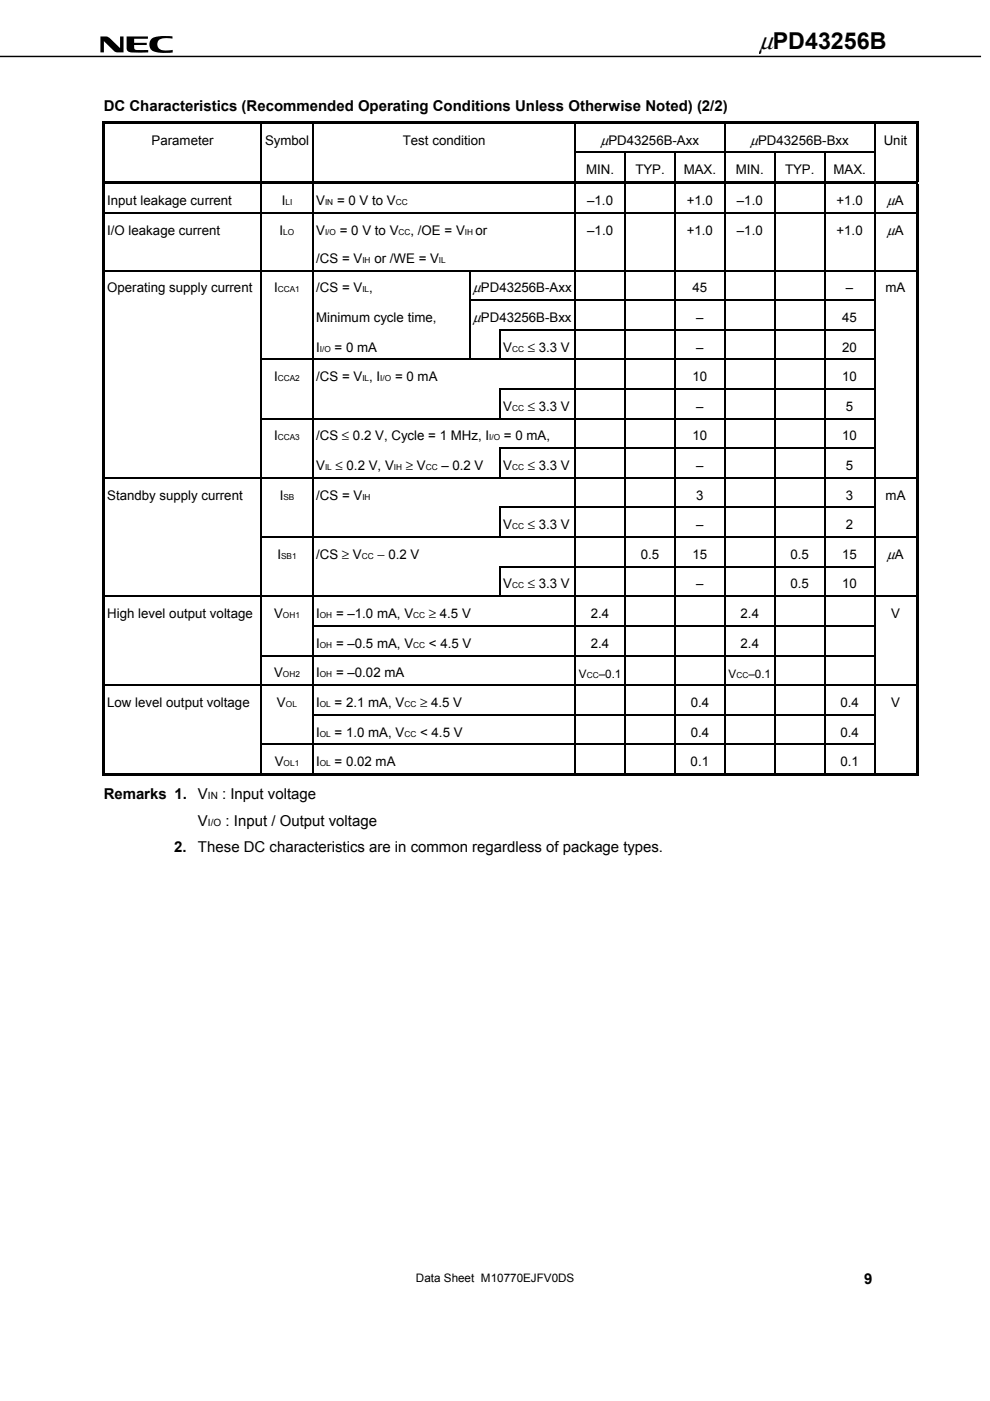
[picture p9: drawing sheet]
<svg xmlns="http://www.w3.org/2000/svg" width="210mm" height="297mm" viewBox="0 0 210 297" stroke-linecap="round" stroke-linejoin="round" font-family="sans-serif">
<path d="M0 12h208.1" fill="none" stroke="#000" stroke-width=".33"/>
<g fill="#000">
<path d="M21.3 7.7h1.2l.6 .2 2.4 2.3v-2.5h.7v3.4l-1.8-.1-2.4-2.3v2.4h-.7zM26.9 7.7h4.5v.5h-2.9v.9h2.6v.4h-2.6v.6a.64 .64 0 0 0 .8 .5h2.1v.5h-2.8a1.51 1.51 0 0 1-1.7-.6zM32.1 8.3a6.1 6.1 0 0 1 4.5-.6v.5l-1.2-.1a1.53 1.53 0 0 0-2 1.3 1.34 1.34 0 0 0 1.6 1.3l1.6-.1v.5a7.3 7.3 0 0 1-4.4-.5l-.4-.5-.1-.7zM21.7 25.7h.5v.5h-.5zM21.7 25.7h173.1v.5h-173.1zM21.7 26.2h.5v6h-.5zM21.7 32.2h.5v.3h-.5zM21.7 32.5h.5v6h-.5zM21.7 38.5h173.1v.5h-173.1zM55.2 32.2h.3v.3h-.3zM66.3 32.2h.3v.3h-.3zM121.9 32.2h.2v.3h-.2z"/>
<path d="M132.5 32.2h.2v.3h-.2zM143 32.2h.3v.3h-.3zM153.6 32.2h.3v.3h-.3zM164.2 32.2h.3v.3h-.3zM174.8 32.2h.2v.3h-.2zM185.4 32.2h.2v.3h-.2zM194.2 25.7h.6v.5h-.6zM194.2 26.2h.6v6h-.6zM194.2 32.2h.6v.3h-.6zM194.2 32.5h.6v6h-.6zM21.7 39h.5v6h-.5zM21.7 45h.5v.3h-.5z"/>
<path d="M21.7 45.3h.5v5.9h-.5zM21.7 51.2h.5v6.1h-.5zM21.7 57.3h.5v.2h-.5zM55.2 45h.3v.3h-.3zM55.2 57.3h.3v.2h-.3zM66.3 45h.3v.3h-.3zM66.3 57.3h.3v.2h-.3zM99.7 57.3h.2v.2h-.2zM121.9 45h.2v.3h-.2zM121.9 57.3h.2v.2h-.2zM132.5 45h.2v.3h-.2zM132.5 57.3h.2v.2h-.2z"/>
<path d="M143 45h.3v.3h-.3zM143 57.3h.3v.2h-.3zM153.6 45h.3v.3h-.3zM153.6 57.3h.3v.2h-.3zM164.2 45h.3v.3h-.3zM164.2 57.3h.3v.2h-.3zM174.8 45h.2v.3h-.2zM174.8 57.3h.2v.2h-.2zM185.4 45h.2v.3h-.2zM185.4 57.3h.2v.2h-.2zM194.2 39h.6v6h-.6zM194.2 45h.6v.3h-.6z"/>
<path d="M194.2 45.3h.6v5.9h-.6zM194.2 51.2h.6v6.1h-.6zM194.2 57.3h.6v.2h-.6zM21.7 57.5h.5v6h-.5zM21.7 63.5h.5v.3h-.5zM21.7 63.8h.5v6h-.5zM21.7 69.8h.5v.3h-.5zM21.7 70.1h.5v6h-.5zM21.7 76.1h.5v.2h-.5zM55.2 63.5h.3v.3h-.3zM55.2 69.8h.3v.3h-.3zM55.2 76.1h.3v.2h-.3z"/>
<path d="M66.3 63.5h.3v.3h-.3zM66.3 69.8h.3v.3h-.3zM66.3 76.1h.3v.2h-.3zM99.7 63.5h.2v.3h-.2zM99.7 69.8h.2v.3h-.2zM106 69.8h.3v.3h-.3zM121.9 63.5h.2v.3h-.2zM121.9 69.8h.2v.3h-.2zM121.9 76.1h.2v.2h-.2zM132.5 63.5h.2v.3h-.2zM132.5 69.8h.2v.3h-.2zM132.5 76.1h.2v.2h-.2z"/>
<path d="M143 63.5h.3v.3h-.3zM143 69.8h.3v.3h-.3zM143 76.1h.3v.2h-.3zM153.6 63.5h.3v.3h-.3zM153.6 69.8h.3v.3h-.3zM153.6 76.1h.3v.2h-.3zM164.2 63.5h.3v.3h-.3zM164.2 69.8h.3v.3h-.3zM164.2 76.1h.3v.2h-.3zM174.8 63.5h.2v.3h-.2zM174.8 69.8h.2v.3h-.2zM174.8 76.1h.2v.2h-.2z"/>
<path d="M185.4 63.5h.2v.3h-.2zM185.4 69.8h.2v.3h-.2zM185.4 76.1h.2v.2h-.2zM194.2 57.5h.6v6h-.6zM194.2 63.5h.6v.3h-.6zM194.2 63.8h.6v6h-.6zM194.2 69.8h.6v.3h-.6zM194.2 70.1h.6v6h-.6zM194.2 76.1h.6v.2h-.6zM21.7 76.3h.5v6h-.5zM21.7 82.3h.5v.3h-.5zM21.7 82.6h.5v6h-.5z"/>
<path d="M21.7 88.6h.5v.3h-.5zM21.7 88.9h.5v6h-.5zM21.7 94.9h.5v.3h-.5zM55.2 82.3h.3v.3h-.3zM55.2 88.6h.3v.3h-.3zM55.2 94.9h.3v.3h-.3zM66.3 82.3h.3v.3h-.3zM66.3 88.6h.3v.3h-.3zM66.3 94.9h.3v.3h-.3zM106 82.3h.3v.3h-.3zM106 94.9h.3v.3h-.3zM121.9 82.3h.2v.3h-.2z"/>
<path d="M121.9 88.6h.2v.3h-.2zM121.9 94.9h.2v.3h-.2zM132.5 82.3h.2v.3h-.2zM132.5 88.6h.2v.3h-.2zM132.5 94.9h.2v.3h-.2zM143 82.3h.3v.3h-.3zM143 88.6h.3v.3h-.3zM143 94.9h.3v.3h-.3zM153.6 82.3h.3v.3h-.3zM153.6 88.6h.3v.3h-.3zM153.6 94.9h.3v.3h-.3zM164.2 82.3h.3v.3h-.3z"/>
<path d="M164.2 88.6h.3v.3h-.3zM164.2 94.9h.3v.3h-.3zM174.8 82.3h.2v.3h-.2zM174.8 88.6h.2v.3h-.2zM174.8 94.9h.2v.3h-.2zM185.4 82.3h.2v.3h-.2zM185.4 88.6h.2v.3h-.2zM185.4 94.9h.2v.3h-.2zM194.2 76.3h.6v6h-.6zM194.2 82.3h.6v.3h-.6zM194.2 82.6h.6v6h-.6zM194.2 88.6h.6v.3h-.6z"/>
<path d="M194.2 88.9h.6v6h-.6zM194.2 94.9h.6v.3h-.6zM21.7 95.2h.5v6h-.5zM21.7 101.2h.5v.3h-.5zM21.7 101.5h.5v5.9h-.5zM21.7 107.4h.5v.3h-.5zM21.7 107.7h.5v6h-.5zM21.7 113.7h.5v.3h-.5zM21.7 114h.5v6h-.5zM55.2 101.2h.3v.3h-.3zM55.2 107.4h.3v.3h-.3zM55.2 113.7h.3v.3h-.3z"/>
<path d="M66.3 101.2h.3v.3h-.3zM66.3 107.4h.3v.3h-.3zM66.3 113.7h.3v.3h-.3zM106 107.4h.3v.3h-.3zM121.9 101.2h.2v.3h-.2zM121.9 107.4h.2v.3h-.2zM121.9 113.7h.2v.3h-.2zM132.5 101.2h.2v.3h-.2zM132.5 107.4h.2v.3h-.2zM132.5 113.7h.2v.3h-.2zM143 101.2h.3v.3h-.3zM143 107.4h.3v.3h-.3z"/>
<path d="M143 113.7h.3v.3h-.3zM153.6 101.2h.3v.3h-.3zM153.6 107.4h.3v.3h-.3zM153.6 113.7h.3v.3h-.3zM164.2 101.2h.3v.3h-.3zM164.2 107.4h.3v.3h-.3zM164.2 113.7h.3v.3h-.3zM174.8 101.2h.2v.3h-.2zM174.8 107.4h.2v.3h-.2zM174.8 113.7h.2v.3h-.2zM185.4 101.2h.2v.3h-.2zM185.4 107.4h.2v.3h-.2z"/>
<path d="M185.4 113.7h.2v.3h-.2zM194.2 95.2h.6v6h-.6zM194.2 101.2h.6v.3h-.6zM194.2 101.5h.6v5.9h-.6zM194.2 107.4h.6v.3h-.6zM194.2 107.7h.6v6h-.6zM194.2 113.7h.6v.3h-.6zM194.2 114h.6v6h-.6zM21.7 120h.5v.3h-.5zM21.7 120.3h.5v6h-.5zM21.7 126.3h.5v.3h-.5zM21.7 126.6h.5v6h-.5z"/>
<path d="M21.7 132.6h.5v.2h-.5zM21.7 132.8h.5v6.1h-.5zM21.7 138.9h.5v.2h-.5zM55.2 120h.3v.3h-.3zM55.2 126.3h.3v.3h-.3zM55.2 132.6h.3v.2h-.3zM55.2 138.9h.3v.2h-.3zM66.3 120h.3v.3h-.3zM66.3 126.3h.3v.3h-.3zM66.3 132.6h.3v.2h-.3zM66.3 138.9h.3v.2h-.3zM106 120h.3v.3h-.3z"/>
<path d="M121.9 120h.2v.3h-.2zM121.9 126.3h.2v.3h-.2zM121.9 132.6h.2v.2h-.2zM121.9 138.9h.2v.2h-.2zM132.5 120h.2v.3h-.2zM132.5 126.3h.2v.3h-.2zM132.5 132.6h.2v.2h-.2zM132.5 138.9h.2v.2h-.2zM143 120h.3v.3h-.3zM143 126.3h.3v.3h-.3zM143 132.6h.3v.2h-.3zM143 138.9h.3v.2h-.3z"/>
<path d="M153.6 120h.3v.3h-.3zM153.6 126.3h.3v.3h-.3zM153.6 132.6h.3v.2h-.3zM153.6 138.9h.3v.2h-.3zM164.2 120h.3v.3h-.3zM164.2 126.3h.3v.3h-.3zM164.2 132.6h.3v.2h-.3zM164.2 138.9h.3v.2h-.3zM174.8 120h.2v.3h-.2zM174.8 126.3h.2v.3h-.2zM174.8 132.6h.2v.2h-.2zM174.8 138.9h.2v.2h-.2z"/>
<path d="M185.4 120h.2v.3h-.2zM185.4 126.3h.2v.3h-.2zM185.4 132.6h.2v.2h-.2zM185.4 138.9h.2v.2h-.2zM194.2 120h.6v.3h-.6zM194.2 120.3h.6v6h-.6zM194.2 126.3h.6v.3h-.6zM194.2 126.6h.6v6h-.6zM194.2 132.6h.6v.2h-.6zM194.2 132.8h.6v6.1h-.6zM194.2 138.9h.6v.2h-.6zM21.7 139.1h.5v6h-.5z"/>
<path d="M21.7 145.1h.5v.3h-.5zM21.7 145.4h.5v6h-.5zM21.7 151.4h.5v.3h-.5zM21.7 151.7h.5v6h-.5zM21.7 157.7h.5v.3h-.5zM55.2 145.1h.3v.3h-.3zM55.2 151.4h.3v.3h-.3zM55.2 157.7h.3v.3h-.3zM66.3 145.1h.3v.3h-.3zM66.3 151.4h.3v.3h-.3zM66.3 157.7h.3v.3h-.3zM121.9 145.1h.2v.3h-.2z"/>
<path d="M121.9 151.4h.2v.3h-.2zM121.9 157.7h.2v.3h-.2zM132.5 145.1h.2v.3h-.2zM132.5 151.4h.2v.3h-.2zM132.5 157.7h.2v.3h-.2zM143 145.1h.3v.3h-.3zM143 151.4h.3v.3h-.3zM143 157.7h.3v.3h-.3zM153.6 145.1h.3v.3h-.3zM153.6 151.4h.3v.3h-.3zM153.6 157.7h.3v.3h-.3zM164.2 145.1h.3v.3h-.3z"/>
<path d="M164.2 151.4h.3v.3h-.3zM164.2 157.7h.3v.3h-.3zM174.8 145.1h.2v.3h-.2zM174.8 151.4h.2v.3h-.2zM174.8 157.7h.2v.3h-.2zM185.4 145.1h.2v.3h-.2zM185.4 151.4h.2v.3h-.2zM185.4 157.7h.2v.3h-.2zM194.2 139.1h.6v6h-.6zM194.2 145.1h.6v.3h-.6zM194.2 145.4h.6v6h-.6zM194.2 151.4h.6v.3h-.6z"/>
<path d="M194.2 151.7h.6v6h-.6zM194.2 157.7h.6v.3h-.6zM21.7 158h.5v6.5h-.5zM21.7 164h33.5v.5h-33.5zM55.2 164h11.1v.5h-11.1zM66.3 164h55.6v.5h-55.6zM121.9 164h10.6v.5h-10.6zM132.5 164h10.5v.5h-10.5zM143 164h10.6v.5h-10.6zM153.6 164h10.6v.5h-10.6zM164.2 164h10.6v.5h-10.6zM174.8 164h10.6v.5h-10.6z"/>
<path d="M185.4 164h8.8v.5h-8.8zM194.2 158h.6v6.5h-.6zM194.2 164h.6v.5h-.6z"/>
</g>
<g fill="none" stroke="#000" stroke-width=".25">
<path d="M55.3 26.2v6M55.3 32.5v6M55.3 39v6M66.4 26.2v6M66.4 32.5v6M66.4 39v6M122 26.2v6M122 32.5v6M122 39v6M122.1 32.3h10.4M132.6 32.5v6M132.6 39v6"/>
<path d="M132.7 32.3h10.3M143.2 32.5v6M143.2 39v6M143.3 32.3h10.3M153.8 26.2v6M153.8 32.5v6M153.8 39v6M153.9 32.3h10.3M164.3 32.5v6M164.3 39v6M164.5 32.3h10.3M174.9 32.5v6"/>
<path d="M174.9 39v6M175 32.3h10.4M185.5 26.2v6M185.5 32.5v6M185.5 39v6M22.2 45.1h33M22.2 57.4h33M55.3 45.3v12M55.3 57.5v6M55.5 45.1h10.8M55.5 57.4h10.8M66.4 45.3v12"/>
<path d="M66.4 57.5v6M66.6 45.1h55.3M66.6 57.4h33.1M99.8 57.5v6M99.9 57.4h22M122 45.3v12M122 57.5v6M122.1 45.1h10.4M122.1 57.4h10.4M132.6 45.3v12M132.6 57.5v6M132.7 45.1h10.3"/>
<path d="M132.7 57.4h10.3M143.2 45.3v12M143.2 57.5v6M143.3 45.1h10.3M143.3 57.4h10.3M153.8 45.3v12M153.8 57.5v6M153.9 45.1h10.3M153.9 57.4h10.3M164.3 45.3v12M164.3 57.5v6M164.5 45.1h10.3"/>
<path d="M164.5 57.4h10.3M174.9 45.3v12M174.9 57.5v6M175 45.1h10.4M175 57.4h10.4M185.5 45.3v12M185.5 57.5v6M185.6 45.1h8.6M185.6 57.4h8.6M55.3 63.8v6M55.3 70.1v6M55.3 76.3v6"/>
<path d="M55.5 76.2h10.8M66.4 63.8v6M66.4 70.1v6M66.4 76.3v6M66.6 76.2h55.3M99.8 63.8v6M99.8 70.1v6M99.9 63.6h22M106 69.9h15.9M106.1 70.1v6M122 63.8v6M122 70.1v6"/>
<path d="M122 76.3v6M122.1 63.6h10.4M122.1 69.9h10.4M122.1 76.2h10.4M132.6 63.8v6M132.6 70.1v6M132.6 76.3v6M132.7 63.6h10.3M132.7 69.9h10.3M132.7 76.2h10.3M143.2 63.8v6M143.2 70.1v6"/>
<path d="M143.2 76.3v6M143.3 63.6h10.3M143.3 69.9h10.3M143.3 76.2h10.3M153.8 63.8v6M153.8 70.1v6M153.8 76.3v6M153.9 63.6h10.3M153.9 69.9h10.3M153.9 76.2h10.3M164.3 63.8v6M164.3 70.1v6"/>
<path d="M164.3 76.3v6M164.5 63.6h10.3M164.5 69.9h10.3M164.5 76.2h10.3M174.9 63.8v6M174.9 70.1v6M174.9 76.3v6M175 63.6h10.4M175 69.9h10.4M175 76.2h10.4M185.5 63.8v6M185.5 70.1v6"/>
<path d="M185.5 76.3v6M55.3 82.6v6M55.3 88.9v6M55.3 95.2v6M55.5 88.8h10.8M66.4 82.6v6M66.4 88.9v6M66.4 95.2v6M66.6 88.8h55.3M106 82.5h15.9M106 95h15.9M106.1 82.6v6"/>
<path d="M106.1 95.2v6M122 82.6v6M122 88.9v6M122 95.2v6M122.1 82.5h10.4M122.1 88.8h10.4M122.1 95h10.4M132.6 82.6v6M132.6 88.9v6M132.6 95.2v6M132.7 82.5h10.3M132.7 88.8h10.3"/>
<path d="M132.7 95h10.3M143.2 82.6v6M143.2 88.9v6M143.2 95.2v6M143.3 82.5h10.3M143.3 88.8h10.3M143.3 95h10.3M153.8 82.6v6M153.8 88.9v6M153.8 95.2v6M153.9 82.5h10.3M153.9 88.8h10.3"/>
<path d="M153.9 95h10.3M164.3 82.6v6M164.3 88.9v6M164.3 95.2v6M164.5 82.5h10.3M164.5 88.8h10.3M164.5 95h10.3M174.9 82.6v6M174.9 88.9v6M174.9 95.2v6M175 82.5h10.4M175 88.8h10.4"/>
<path d="M175 95h10.4M185.5 82.6v6M185.5 88.9v6M185.5 95.2v6M22.2 101.3h33M55.3 101.5v5.9M55.3 107.7v6M55.3 114v6M55.5 101.3h10.8M55.5 113.8h10.8M66.4 101.5v5.9M66.4 107.7v6"/>
<path d="M66.4 114v6M66.6 101.3h55.3M66.6 113.8h55.3M106 107.6h15.9M106.1 107.7v6M122 101.5v5.9M122 107.7v6M122 114v6M122.1 101.3h10.4M122.1 107.6h10.4M122.1 113.8h10.4M132.6 101.5v5.9"/>
<path d="M132.6 107.7v6M132.6 114v6M132.7 101.3h10.3M132.7 107.6h10.3M132.7 113.8h10.3M143.2 101.5v5.9M143.2 107.7v6M143.2 114v6M143.3 101.3h10.3M143.3 107.6h10.3M143.3 113.8h10.3M153.8 101.5v5.9"/>
<path d="M153.8 107.7v6M153.8 114v6M153.9 101.3h10.3M153.9 107.6h10.3M153.9 113.8h10.3M164.3 101.5v5.9M164.3 107.7v6M164.3 114v6M164.5 101.3h10.3M164.5 107.6h10.3M164.5 113.8h10.3M174.9 101.5v5.9"/>
<path d="M174.9 107.7v6M174.9 114v6M175 101.3h10.4M175 107.6h10.4M175 113.8h10.4M185.5 101.5v5.9M185.5 107.7v6M185.5 114v6M185.6 101.3h8.6M185.6 113.8h8.6M22.2 126.4h33M55.3 120.3v6"/>
<path d="M55.3 126.6v6M55.3 132.8v6.1M55.3 139.1v6M55.5 126.4h10.8M55.5 139h10.8M66.4 120.3v6M66.4 126.6v6M66.4 132.8v6.1M66.4 139.1v6M66.6 126.4h55.3M66.6 132.7h55.3M66.6 139h55.3"/>
<path d="M106 120.1h15.9M106.1 120.3v6M122 120.3v6M122 126.6v6M122 132.8v6.1M122 139.1v6M122.1 120.1h10.4M122.1 126.4h10.4M122.1 132.7h10.4M122.1 139h10.4M132.6 120.3v6M132.6 126.6v6"/>
<path d="M132.6 132.8v6.1M132.6 139.1v6M132.7 120.1h10.3M132.7 126.4h10.3M132.7 132.7h10.3M132.7 139h10.3M143.2 120.3v6M143.2 126.6v6M143.2 132.8v6.1M143.2 139.1v6M143.3 120.1h10.3M143.3 126.4h10.3"/>
<path d="M143.3 132.7h10.3M143.3 139h10.3M153.8 120.3v6M153.8 126.6v6M153.8 132.8v6.1M153.8 139.1v6M153.9 120.1h10.3M153.9 126.4h10.3M153.9 132.7h10.3M153.9 139h10.3M164.3 120.3v6M164.3 126.6v6"/>
<path d="M164.3 132.8v6.1M164.3 139.1v6M164.5 120.1h10.3M164.5 126.4h10.3M164.5 132.7h10.3M164.5 139h10.3M174.9 120.3v6M174.9 126.6v6M174.9 132.8v6.1M174.9 139.1v6M175 120.1h10.4M175 126.4h10.4"/>
<path d="M175 132.7h10.4M175 139h10.4M185.5 120.3v6M185.5 126.6v6M185.5 132.8v6.1M185.5 139.1v6M185.6 126.4h8.6M22.2 145.3h33M55.3 145.4v6M55.3 151.7v6M55.3 158v6M55.5 145.3h10.8"/>
<path d="M55.5 157.8h10.8M66.4 145.4v6M66.4 151.7v6M66.4 158v6M66.6 145.3h55.3M66.6 151.6h55.3M66.6 157.8h55.3M122 145.4v6M122 151.7v6M122 158v6M122.1 145.3h10.4M122.1 151.6h10.4"/>
<path d="M122.1 157.8h10.4M132.6 145.4v6M132.6 151.7v6M132.6 158v6M132.7 145.3h10.3M132.7 151.6h10.3M132.7 157.8h10.3M143.2 145.4v6M143.2 151.7v6M143.2 158v6M143.3 145.3h10.3M143.3 151.6h10.3"/>
<path d="M143.3 157.8h10.3M153.8 145.4v6M153.8 151.7v6M153.8 158v6M153.9 145.3h10.3M153.9 151.6h10.3M153.9 157.8h10.3M164.3 145.4v6M164.3 151.7v6M164.3 158v6M164.5 145.3h10.3M164.5 151.6h10.3"/>
<path d="M164.5 157.8h10.3M174.9 145.4v6M174.9 151.7v6M174.9 158v6M175 145.3h10.4M175 151.6h10.4M175 157.8h10.4M185.5 145.4v6M185.5 151.7v6M185.5 158v6M185.6 145.3h8.6"/>
</g>
<text font-size="5.2" x="161.1" y="10.3">μPD43256B</text>
<g font-size="3.2">
<text x="22" y="23.5">DC Characteristics (Recommended Operating Conditions Unless Otherwise Noted) (2/2)</text>
<text x="22" y="169.4">Remarks 1.</text>
<text x="42" y="169.4">V</text>
<text x="47.1" y="169.4">: Input voltage</text>
<text x="42" y="175.1">V</text>
<text x="47.8" y="175.1">: Input / Output voltage</text>
<text x="36.9" y="180.7">2.</text>
<text x="42" y="180.7">These DC characteristics are in common regardless of package types.</text>
<text x="183.3" y="272.2">9</text>
</g>
<g font-size="3">
<text x="127.4" y="30.6">μPD43256B-Axx</text>
<text x="159.2" y="30.6">μPD43256B-Bxx</text>
<text x="188.2" y="43.5">μA</text>
<text x="188.2" y="49.7">μA</text>
<text x="100.4" y="62">μPD43256B-Axx</text>
<text x="100.4" y="68.3">μPD43256B-Bxx</text>
<text x="188.2" y="118.4">μA</text>
</g>
<g font-size="2.8">
<text x="32.2" y="30.6">Parameter</text>
<text x="56.2" y="30.6">Symbol</text>
<text x="85.4" y="30.6">Test condition</text>
<text x="187.4" y="30.6">Unit</text>
<text x="124.3" y="36.9">MIN.</text>
<text x="134.8" y="36.9">TYP.</text>
<text x="145" y="36.9">MAX.</text>
<text x="156.1" y="36.9">MIN.</text>
<text x="166.5" y="36.9">TYP.</text>
<text x="176.8" y="36.9">MAX.</text>
<text x="22.7" y="43.5">Input leakage current</text>
<text x="59.7" y="43.5">I</text>
<text x="67.1" y="43.5">V</text>
<text x="71.5" y="43.5">= 0 V to V</text>
<text x="124.5" y="43.5">–1.0</text>
<text x="145.7" y="43.5">+1.0</text>
<text x="156.3" y="43.5">–1.0</text>
<text x="177.4" y="43.5">+1.0</text>
<text x="22.7" y="49.7">I/O leakage current</text>
<text x="59.3" y="49.7">I</text>
<text x="67.1" y="49.7">V</text>
<text x="72.1" y="49.7">= 0 V to V</text>
<text x="87.1" y="49.7">, /OE = V</text>
<text x="100.8" y="49.7">or</text>
<text x="124.6" y="49.7">–1.0</text>
<text x="145.7" y="49.7">+1.0</text>
<text x="156.3" y="49.7">–1.0</text>
<text x="177.4" y="49.7">+1.0</text>
<text x="67.1" y="55.7">/CS = V</text>
<text x="79.4" y="55.7">or /WE = V</text>
<text x="22.7" y="62">Operating supply current</text>
<text x="58.1" y="62">I</text>
<text x="67.1" y="62">/CS = V ,</text>
<text x="146.9" y="62">45</text>
<text x="179.4" y="62">–</text>
<text x="187.8" y="62">mA</text>
<text x="67.1" y="68.3">Minimum cycle time,</text>
<text x="147.7" y="68.3">–</text>
<text x="178.6" y="68.3">45</text>
<text x="67.1" y="74.5">I</text>
<text x="71" y="74.5">= 0 mA</text>
<text x="106.7" y="74.5">V</text>
<text x="112" y="74.5">≤ 3.3 V</text>
<text x="147.7" y="74.5">–</text>
<text x="178.6" y="74.5">20</text>
<text x="58.1" y="80.8">I</text>
<text x="67.1" y="80.8">/CS = V , I</text>
<text x="83.8" y="80.8">= 0 mA</text>
<text x="146.9" y="80.8">10</text>
<text x="178.6" y="80.8">10</text>
<text x="106.7" y="87.1">V</text>
<text x="112" y="87.1">≤ 3.3 V</text>
<text x="147.7" y="87.1">–</text>
<text x="179.4" y="87.1">5</text>
<text x="58.1" y="93.4">I</text>
<text x="67.1" y="93.4">/CS ≤ 0.2 V, Cycle = 1 MHz, I</text>
<text x="106.9" y="93.4">= 0 mA,</text>
<text x="146.9" y="93.4">10</text>
<text x="178.6" y="93.4">10</text>
<text x="67.1" y="99.7">V</text>
<text x="71.2" y="99.7">≤ 0.2 V, V</text>
<text x="86.1" y="99.7">≥ V</text>
<text x="93.6" y="99.7">– 0.2 V</text>
<text x="106.7" y="99.7">V</text>
<text x="112" y="99.7">≤ 3.3 V</text>
<text x="147.7" y="99.7">–</text>
<text x="179.4" y="99.7">5</text>
<text x="22.7" y="105.9">Standby supply current</text>
<text x="59.3" y="105.9">I</text>
<text x="67.1" y="105.9">/CS = V</text>
<text x="147.7" y="105.9">3</text>
<text x="179.4" y="105.9">3</text>
<text x="187.8" y="105.9">mA</text>
<text x="106.7" y="112.2">V</text>
<text x="112" y="112.2">≤ 3.3 V</text>
<text x="147.7" y="112.2">–</text>
<text x="179.4" y="112.2">2</text>
<text x="58.8" y="118.4">I</text>
<text x="67.1" y="118.4">/CS ≥ V</text>
<text x="80.1" y="118.4">− 0.2 V</text>
<text x="135.9" y="118.4">0.5</text>
<text x="146.9" y="118.4">15</text>
<text x="167.7" y="118.4">0.5</text>
<text x="178.6" y="118.4">15</text>
<text x="106.7" y="124.7">V</text>
<text x="112" y="124.7">≤ 3.3 V</text>
<text x="147.7" y="124.7">–</text>
<text x="167.7" y="124.7">0.5</text>
<text x="178.6" y="124.7">10</text>
<text x="22.7" y="131">High level output voltage</text>
<text x="58.1" y="131">V</text>
<text x="67.1" y="131">I</text>
<text x="71.3" y="131">= –1.0 mA, V</text>
<text x="91" y="131">≥ 4.5 V</text>
<text x="125.3" y="131">2.4</text>
<text x="157.1" y="131">2.4</text>
<text x="189" y="131">V</text>
<text x="67.1" y="137.3">I</text>
<text x="71.3" y="137.3">= –0.5 mA, V</text>
<text x="91" y="137.3">&lt; 4.5 V</text>
<text x="125.3" y="137.3">2.4</text>
<text x="157.1" y="137.3">2.4</text>
<text x="58.1" y="143.6">V</text>
<text x="67.1" y="143.6">I</text>
<text x="71.3" y="143.6">= –0.02 mA</text>
<text x="22.7" y="149.9">Low level output voltage</text>
<text x="58.8" y="149.9">V</text>
<text x="67.1" y="149.9">I</text>
<text x="71" y="149.9">= 2.1 mA, V</text>
<text x="89.1" y="149.9">≥ 4.5 V</text>
<text x="146.5" y="149.9">0.4</text>
<text x="178.3" y="149.9">0.4</text>
<text x="189" y="149.9">V</text>
<text x="67.1" y="156.2">I</text>
<text x="71" y="156.2">= 1.0 mA, V</text>
<text x="89.1" y="156.2">&lt; 4.5 V</text>
<text x="146.5" y="156.2">0.4</text>
<text x="178.2" y="156.2">0.4</text>
<text x="58.3" y="162.5">V</text>
<text x="67.1" y="162.5">I</text>
<text x="71" y="162.5">= 0.02 mA</text>
<text x="146.5" y="162.5">0.1</text>
<text x="178.2" y="162.5">0.1</text>
</g>
<g font-size="2.5">
<text x="122.8" y="143.7">V</text>
<text x="127" y="143.7">–0.1</text>
<text x="154.5" y="143.7">V</text>
<text x="158.7" y="143.7">–0.1</text>
<text x="88.2" y="271.8">Data Sheet M10770EJFV0DS</text>
</g>
<g font-size="2.1">
<text x="44.1" y="169.4">IN</text>
<text x="44.1" y="175.1">I/O</text>
</g>
<g font-size="1.8">
<text x="60.5" y="43.5">LI</text>
<text x="68.9" y="43.5">IN</text>
<text x="83.9" y="43.5">CC</text>
<text x="60.1" y="49.7">LO</text>
<text x="68.9" y="49.7">I/O</text>
<text x="84.5" y="49.7">CC</text>
<text x="98.6" y="49.7">IH</text>
<text x="76.9" y="55.7">IH</text>
<text x="93.1" y="55.7">IL</text>
<text x="58.9" y="62">CCA1</text>
<text x="76.9" y="62">IL</text>
<text x="67.8" y="74.5">I/O</text>
<text x="108.6" y="74.5">CC</text>
<text x="58.9" y="80.8">CCA2</text>
<text x="76.9" y="80.8">IL</text>
<text x="80.7" y="80.8">I/O</text>
<text x="108.6" y="87.1">CC</text>
<text x="58.9" y="93.4">CCA3</text>
<text x="103.8" y="93.4">I/O</text>
<text x="68.9" y="99.7">IL</text>
<text x="83.5" y="99.7">IH</text>
<text x="90.3" y="99.7">CC</text>
<text x="108.6" y="99.7">CC</text>
<text x="60.1" y="105.9">SB</text>
<text x="76.9" y="105.9">IH</text>
<text x="108.6" y="112.2">CC</text>
<text x="59.6" y="118.4">SB1</text>
<text x="76.8" y="118.4">CC</text>
<text x="108.6" y="124.7">CC</text>
<text x="60" y="131">OH1</text>
<text x="67.8" y="131">OH</text>
<text x="87.7" y="131">CC</text>
<text x="67.8" y="137.3">OH</text>
<text x="87.7" y="137.3">CC</text>
<text x="60" y="143.6">OH2</text>
<text x="67.8" y="143.6">OH</text>
<text x="124.4" y="143.7">CC</text>
<text x="156.2" y="143.7">CC</text>
<text x="60.6" y="149.9">OL</text>
<text x="67.8" y="149.9">OL</text>
<text x="85.8" y="149.9">CC</text>
<text x="67.8" y="156.2">OL</text>
<text x="85.8" y="156.2">CC</text>
<text x="60.2" y="162.5">OL1</text>
<text x="67.8" y="162.5">OL</text>
</g>
</svg>
